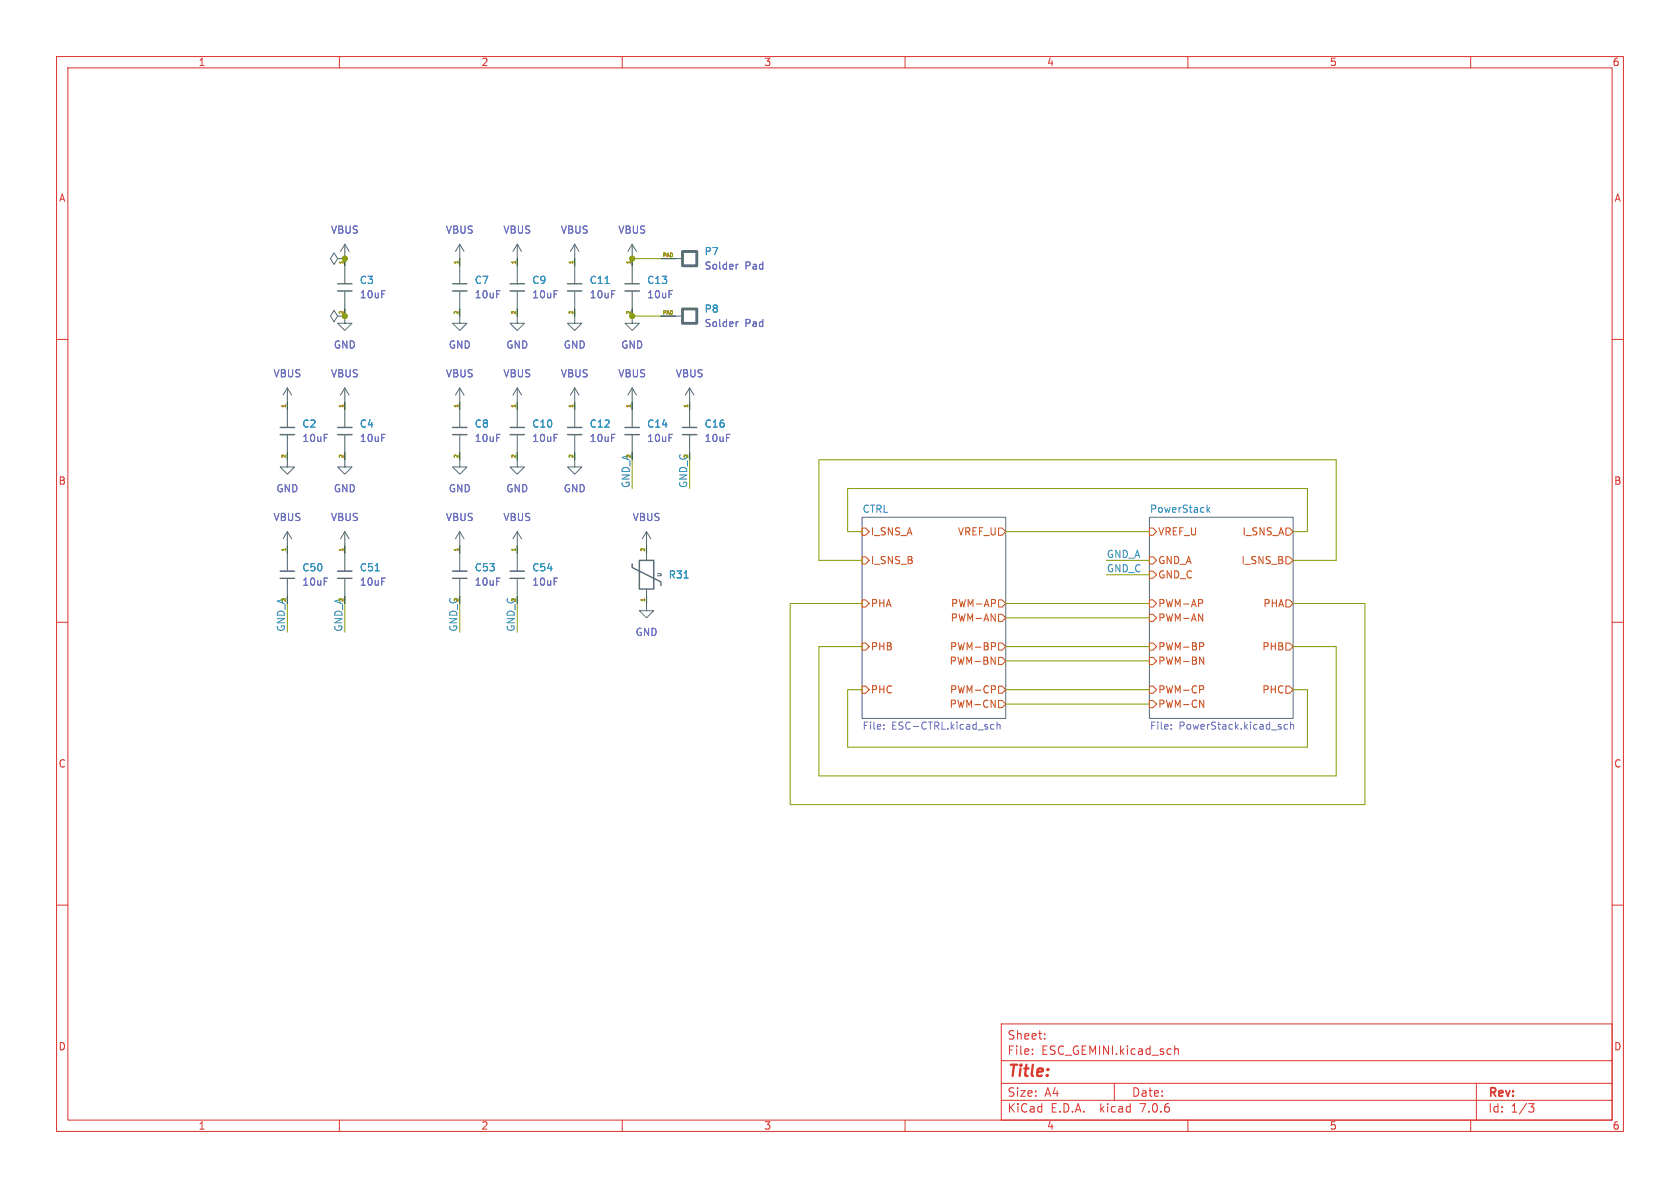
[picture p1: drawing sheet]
<svg xmlns="http://www.w3.org/2000/svg" width="297mm" height="210mm" viewBox="0 0 297 210" stroke-linecap="round" stroke-linejoin="round" font-family="sans-serif">
<g fill="none" stroke="#dc322f" stroke-width=".18">
<path d="M10 10h277v190h-277zM12 12h273v186h-273zM60 10v2M110 10v2M160 10v2M210 10v2M260 10v2M10 60h2M285 60h2M10 110h2M285 110h2M10 160h2"/>
<path d="M285 160h2M60 198v2M110 198v2M160 198v2M177 194.5h108M177 191.5h108M177 187.5h108M177 181h108v17h-108zM182.5 186.3v.1M182.5 185.5v.1M184.7 183.6v.1M184.7 182.8v.1"/>
<path d="M197 191.5v3M207.7 184.9v1.5M207.7 185.5l.2-.1 .3 .1 .1 .9M210 198v2M260 198v2M261 191.5v6.5M270.2 195.1h1l-.5 .6 .4 .1 .1 .5-.3 .3h-.4"/>
</g>
<g fill="#fff" stroke="#fff" stroke-width=".18">
<path d="M203.2 91.4h25.4v35.6h-25.4z"/>
<path d="M152.4 91.4h25.4v35.6h-25.4z"/>
</g>
<g fill="none" stroke="#586e75" stroke-width=".18">
<path d="M59.7 55.9l-.6-1-.7 1 .7 1 .6-1h1.3v1.3h1.2l-1.2 1.2-1.3-1.2h1.3M61 43.2v2.5h-1.3l-.6 1-.7-1 .7-1 .6 1M61 47v3.2M61 51.4v3.2M61 43.2l-.8 1.3M61 43.2l.7 1.3M81.3 55.9v1.3h1.2l-1.2 1.2-1.3-1.2h1.3M81.3 43.2v2.5M81.3 47v3.2M81.3 51.4v3.2M81.3 43.2l-.8 1.3M81.3 43.2l.7 1.3"/>
<path d="M91.4 55.9v1.3h1.3l-1.3 1.2-1.2-1.2h1.2M91.4 43.2v2.5M91.4 47v3.2M91.4 51.4v3.2M91.4 43.2l-.7 1.3M91.4 43.2l.8 1.3M101.6 55.9v1.3h1.3l-1.3 1.2-1.3-1.2h1.3M101.6 43.2v2.5M101.6 47v3.2M101.6 51.4v3.2M101.6 43.2l-.8 1.3M101.6 43.2l.8 1.3"/>
<path d="M111.8 55.9v1.3h1.2l-1.2 1.2-1.3-1.2h1.3M111.8 43.2l-.8 1.3M111.8 43.2v2.5M111.8 47v3.2M111.8 51.4v3.2M111.8 43.2l.7 1.3M119.4 45.7h1.2M119.4 55.9h1.2M50.8 68.6v2.5M50.8 72.4v3.2M50.8 76.8v3.2M50.8 68.6l-.8 1.3"/>
<path d="M50.8 68.6l.8 1.3M61 68.6v2.5M61 72.4v3.2M61 76.8v3.2M61 68.6l-.8 1.3M61 68.6l.7 1.3M81.3 68.6v2.5M81.3 72.4v3.2M81.3 76.8v3.2M81.3 68.6l-.8 1.3M81.3 68.6l.7 1.3M91.4 68.6v2.5"/>
<path d="M91.4 72.4v3.2M91.4 76.8v3.2M91.4 68.6l-.7 1.3M91.4 68.6l.8 1.3M101.6 68.6v2.5M101.6 72.4v3.2M101.6 76.8v3.2M101.6 68.6l-.8 1.3M101.6 68.6l.8 1.3M111.8 68.6v2.5M111.8 72.4v3.2M111.8 76.8v3.2"/>
<path d="M111.8 68.6l-.8 1.3M111.8 68.6l.7 1.3M121.9 68.6v2.5M121.9 72.4v3.2M121.9 76.8v3.2M121.9 68.6l-.7 1.3M121.9 68.6l.8 1.3M50.8 81.3v1.3h1.3l-1.3 1.2-1.3-1.2h1.3M50.8 94v2.5M50.8 97.8v3.2M50.8 94l-.8 1.3M50.8 94l.8 1.3"/>
<path d="M61 81.3v1.3h1.2l-1.2 1.2-1.3-1.2h1.3M61 94v2.5M61 97.8v3.2M61 94l-.8 1.3M61 94l.7 1.3M81.3 81.3v1.3h1.2l-1.2 1.2-1.3-1.2h1.3M81.3 94v2.5M81.3 97.8v3.2M81.3 94l-.8 1.3M81.3 94l.7 1.3M91.4 81.3v1.3h1.3l-1.3 1.2-1.2-1.2h1.2M91.4 94v2.5"/>
<path d="M91.4 97.8v3.2M91.4 94l-.7 1.3M91.4 94l.8 1.3M101.6 81.3v1.3h1.3l-1.3 1.2-1.3-1.2h1.3M114.3 94l-.8 1.3M114.3 94v2.5M114.3 97.8v1.3M114.3 94l.8 1.3M152.4 91.4h25.4v35.6h-25.4zM203.2 91.4h25.4v35.6h-25.4zM50.8 102.2v3.2M61 102.2v3.2"/>
<path d="M81.3 102.2v3.2M91.4 102.2v3.2M114.3 106.7v1.3h1.3l-1.3 1.2-1.3-1.2h1.3M114.3 104.1v1.3"/>
</g>
<g fill="none" stroke="#cb4b16" stroke-width=".18">
<path d="M152.4 93.3h.6l.7 .7-.7 .6h-.6zM152.4 98.4h.6l.7 .7-.7 .6h-.6zM176.5 93.3h.7l.6 .7-.6 .6h-.7zM203.2 93.3h.6l.7 .7-.7 .6h-.6zM203.2 98.4h.6l.7 .7-.7 .6h-.6zM227.3 93.3h.7l.6 .7-.6 .6h-.7zM227.3 98.4h.7l.6 .7-.6 .6h-.7zM152.4 106h.6l.7 .7-.7 .6h-.6zM152.4 113.7h.6l.7 .6-.7 .6h-.6zM175.2 108.5l.7 1.3v-1.3M175.2 116.1l.7 1.3v-1.3M175.3 113.6h.5l.2 .3-.1 .3-.6 .1"/>
<path d="M175.8 106l.2 .2-.1 .3-.1 .2M176.5 106h.7l.6 .7-.6 .6h-.7zM176.5 113.7h.7l.6 .6-.6 .6h-.7zM176.5 108.6h.7l.6 .6-.6 .7h-.7zM176.5 116.2h.7l.6 .6-.6 .7h-.7zM203.2 116.2h.6l.7 .6-.7 .7h-.6zM203.2 106h.6l.7 .7-.7 .6h-.6zM203.2 113.7h.6l.7 .6-.7 .6h-.6zM203.2 108.6h.6l.7 .6-.7 .7h-.6zM203.2 101h.6l.7 .6-.7 .6h-.6zM211.9 108.5l.7 1.3v-1.3M212.1 116.1l.7 1.3v-1.3"/>
<path d="M212.1 113.6h.5l.2 .3-.1 .3-.6 .1M212.4 106l.2 .2v.3l-.2 .2M227.3 113.7h.7l.6 .6-.6 .6h-.7zM227.3 106h.7l.6 .7-.6 .6h-.7zM152.4 121.3h.6l.7 .6-.7 .7h-.6zM175.2 123.8l.7 1.2v-1.2M175.8 121.2l.2 .3-.1 .3-.1 .1M176.5 121.3h.7l.6 .6-.6 .7h-.7zM176.5 123.8h.7l.6 .7-.6 .6h-.7zM203.2 121.3h.6l.7 .6-.7 .7h-.6zM203.2 123.8h.6l.7 .7-.7 .6h-.6zM212.1 123.8l.7 1.2v-1.2"/>
<path d="M212.6 121.2l.2 .3-.1 .3-.1 .1M227.3 121.3h.7l.6 .6-.6 .7h-.7z"/>
</g>
<path d="M107 50.1h.7M213.4 89.3v1.3M213.5 90.1l.4 .5M213.9 89.7l-.5 .5M66.3 100.9h.8M120.9 102.2h.8" fill="none" stroke="#268bd2" stroke-width=".18"/>
<g fill="none" stroke="#6c71c4" stroke-width=".18">
<path d="M130.5 46.7l-.3 .1M130.5 56.9l-.3 .1M156.2 128.8v.1M156.2 128.1v.1M175.2 128.8h.5M175.2 128.1h.5M176.3 128.2l.1-.1h.4v.8M176.3 127.6v1.3M207 128.8v.1M207 128.1v.1M227.6 128.1h-.4l-.2 .2 .1 .5h.5M228.2 128.2l.1-.1h.3l.1 .8"/>
<path d="M228.2 127.6v1.3"/>
</g>
<g fill="none" stroke="#586e75" stroke-width=".25">
<path d="M59.7 50.2h2.5M59.7 51.4h2.5M80 50.2h2.5M80 51.4h2.5M90.2 50.2h2.5M90.2 51.4h2.5M100.3 50.2h2.6M100.3 51.4h2.6M110.5 50.2h2.5M110.5 51.4h2.5M49.5 75.6h2.6M49.5 76.8h2.6"/>
<path d="M59.7 75.6h2.5M59.7 76.8h2.5M80 75.6h2.5M80 76.8h2.5M90.2 75.6h2.5M90.2 76.8h2.5M100.3 75.6h2.6M100.3 76.8h2.6M110.5 75.6h2.5M110.5 76.8h2.5M120.6 75.6h2.6M120.6 76.8h2.6"/>
<path d="M111.8 99.7v.6l5 2.6v.6M113 99.1h2.6v5h-2.6zM49.5 101h2.6M49.5 102.2h2.6M59.7 101h2.5M59.7 102.2h2.5M80 101h2.5M80 102.2h2.5M90.2 101h2.5M90.2 102.2h2.5"/>
</g>
<g fill="none" stroke="#2f5d43" stroke-width=".18">
<path d="M61 45.7h.1M61 45.7v1.3M61 54.6v1.3M81.3 45.7v1.3M81.3 54.6v1.3M91.4 45.7v1.3M91.4 54.6v1.3M101.6 45.7v1.3M101.6 54.6v1.3M111.8 45.7v1.3M111.8 54.6v1.3M116.8 45.7h2.6"/>
<path d="M116.8 55.9h2.6M50.8 71.1v1.3M61 71.1v1.3M81.3 71.1v1.3M91.4 71.1v1.3M101.6 71.1v1.3M111.8 71.1v1.3M121.9 71.1v1.3M50.8 80v1.3M50.8 96.5v1.3M61 80v1.3M61 96.5v1.3"/>
<path d="M81.3 80v1.3M81.3 96.5v1.3M91.4 80v1.3M91.4 96.5v1.3M101.6 80v1.3M114.3 96.5v1.3M114.3 105.4v1.3"/>
</g>
<path d="M120.6 44.5h2.6v2.5h-2.6zM120.6 54.6h2.6v2.6h-2.6z" fill="none" stroke="#586e75" stroke-width=".5"/>
<g fill="none" stroke="#859900" stroke-width=".18">
<path d="M111.8 55.9h5M111.8 45.7h5M111.8 81.3v5.1M121.9 81.3v5.1M152.4 99.1h-7.6v-17.8h91.4v17.8h-7.6M152.4 94h-2.5v-7.6h81.2v7.6h-2.5M177.8 94h25.4M195.6 99.1h7.6M50.8 106.7v5.1M61 106.7v5.1M81.3 106.7v5.1M91.4 106.7v5.1"/>
<path d="M152.4 114.3h-7.6v22.9h91.4v-22.9h-7.6M152.4 106.7h-12.7v35.5h101.6v-35.5h-12.7M177.8 109.2h25.4M177.8 114.3h25.4M177.8 116.8h25.4M177.8 106.7h25.4M195.6 101.6h7.6M152.4 121.9h-2.5v10.2h81.2v-10.2h-2.5M177.8 124.5h25.4M177.8 121.9h25.4"/>
</g>
<g fill="#859900" stroke="#859900" stroke-width=".18">
<circle cx="111.8" cy="45.7" r=".46"/>
<circle cx="61" cy="45.7" r=".46"/>
<circle cx="111.8" cy="55.9" r=".46"/>
<circle cx="61" cy="55.9" r=".46"/>
</g>
<text font-size="2.8" fill="#dc322f" x="178" y="190.9">Title:</text>
<g font-size="2.1" fill="#dc322f">
<text x="178" y="184">Sheet:</text>
<text x="178" y="186.7">File:</text>
<text x="184.1" y="186.7">ESC_GEMINI.kicad_sch</text>
<text x="178" y="196.9">KiCad</text>
<text x="178" y="194.1">Size:</text>
<text x="184.7" y="194.1">A4</text>
<text x="185.7" y="196.9">E.D.A.</text>
<text x="194.6" y="196.9">kicad</text>
<text x="200" y="194.1">Date:</text>
<text x="201.8" y="196.9">7.0.6</text>
<text x="263" y="194.3">Rev:</text>
<text x="263" y="196.9">Id:</text>
<text x="267.1" y="196.9">1/3</text>
</g>
<g font-size="1.8" fill="#dc322f">
<text x="35" y="11.9">1</text>
<text x="85" y="11.9">2</text>
<text x="135" y="11.9">3</text>
<text x="185" y="11.9">4</text>
<text x="235" y="11.9">5</text>
<text x="285" y="11.9">6</text>
<text x="10.3" y="35.9">A</text>
<text x="285.3" y="35.9">A</text>
<text x="10.3" y="85.9">B</text>
<text x="285.3" y="85.9">B</text>
<text x="10.3" y="135.9">C</text>
<text x="285.3" y="135.9">C</text>
<text x="10.3" y="185.9">D</text>
<text x="285.3" y="185.9">D</text>
<text x="35" y="199.9">1</text>
<text x="85" y="199.9">2</text>
<text x="135" y="199.9">3</text>
<text x="185" y="199.9">4</text>
<text x="235" y="199.9">5</text>
<text x="285" y="199.9">6</text>
</g>
<g font-size="1.8" fill="#6c71c4">
<text x="58.4" y="41.5">VBUS</text>
<text x="78.7" y="41.5">VBUS</text>
<text x="88.9" y="41.5">VBUS</text>
<text x="99" y="41.5">VBUS</text>
<text x="109.2" y="41.5">VBUS</text>
<text x="124.5" y="47.9">Solder</text>
<text x="131.7" y="47.9">Pad</text>
<text x="63.5" y="52.9">10uF</text>
<text x="83.8" y="52.9">10uF</text>
<text x="94" y="52.9">10uF</text>
<text x="104.1" y="52.9">10uF</text>
<text x="114.3" y="52.9">10uF</text>
<text x="124.5" y="58">Solder</text>
<text x="131.7" y="58">Pad</text>
<text x="58.9" y="61.8">GND</text>
<text x="79.2" y="61.8">GND</text>
<text x="89.4" y="61.8">GND</text>
<text x="99.6" y="61.8">GND</text>
<text x="109.7" y="61.8">GND</text>
<text x="48.2" y="66.9">VBUS</text>
<text x="58.4" y="66.9">VBUS</text>
<text x="78.7" y="66.9">VBUS</text>
<text x="88.9" y="66.9">VBUS</text>
<text x="99" y="66.9">VBUS</text>
<text x="109.2" y="66.9">VBUS</text>
<text x="119.4" y="66.9">VBUS</text>
<text x="53.3" y="78.3">10uF</text>
<text x="63.5" y="78.3">10uF</text>
<text x="83.8" y="78.3">10uF</text>
<text x="94" y="78.3">10uF</text>
<text x="104.1" y="78.3">10uF</text>
<text x="114.3" y="78.3">10uF</text>
<text x="124.5" y="78.3">10uF</text>
<text x="48.8" y="87.2">GND</text>
<text x="58.9" y="87.2">GND</text>
<text x="79.2" y="87.2">GND</text>
<text x="89.4" y="87.2">GND</text>
<text x="99.6" y="87.2">GND</text>
<text x="48.2" y="92.3">VBUS</text>
<text x="58.4" y="92.3">VBUS</text>
<text x="78.7" y="92.3">VBUS</text>
<text x="88.9" y="92.3">VBUS</text>
<text x="111.7" y="92.3">VBUS</text>
<text x="53.3" y="103.7">10uF</text>
<text x="63.5" y="103.7">10uF</text>
<text x="83.8" y="103.7">10uF</text>
<text x="94" y="103.7">10uF</text>
<text x="112.3" y="112.6">GND</text>
<text x="152.4" y="129.3">File:</text>
<text x="157.6" y="129.3">ESC-CTRL.kicad_sch</text>
<text x="203.2" y="129.3">File:</text>
<text x="208.4" y="129.3">PowerStack.kicad_sch</text>
</g>
<g font-size="1.8" fill="#268bd2">
<text x="124.5" y="45.3">P7</text>
<text x="63.5" y="50.4">C3</text>
<text x="83.8" y="50.4">C7</text>
<text x="94" y="50.4">C9</text>
<text x="104.1" y="50.4">C11</text>
<text x="114.3" y="50.4">C13</text>
<text x="124.5" y="55.5">P8</text>
<text x="53.3" y="75.8">C2</text>
<text x="63.5" y="75.8">C4</text>
<text x="83.8" y="75.8">C8</text>
<text x="94" y="75.8">C10</text>
<text x="104.1" y="75.8">C12</text>
<text x="114.3" y="75.8">C14</text>
<text x="124.5" y="75.8">C16</text>
<text x="152.4" y="90.7">CTRL</text>
<text x="203.2" y="90.7">PowerStack</text>
<text x="53.3" y="101.2">C50</text>
<text x="63.5" y="101.2">C51</text>
<text x="83.8" y="101.2">C53</text>
<text x="94" y="101.2">C54</text>
<text x="118.1" y="102.5">R31</text>
</g>
<g font-size="1.8" fill="#2f5d43">
<text x="111.4" y="86.4" transform="rotate(-90 111.4 86.4)">GND_A</text>
<text x="121.6" y="86.4" transform="rotate(-90 121.6 86.4)">GND_C</text>
<text x="50.5" y="111.8" transform="rotate(-90 50.5 111.8)">GND_A</text>
<text x="60.6" y="111.8" transform="rotate(-90 60.6 111.8)">GND_A</text>
<text x="80.9" y="111.8" transform="rotate(-90 80.9 111.8)">GND_C</text>
<text x="91.1" y="111.8" transform="rotate(-90 91.1 111.8)">GND_C</text>
</g>
<g font-size="1.8" fill="#cb4b16">
<text x="153.9" y="94.8">I_SNS_A</text>
<text x="169.2" y="94.8">VREF_U</text>
<text x="204.7" y="94.8">VREF_U</text>
<text x="219.6" y="94.8">I_SNS_A</text>
<text x="153.9" y="99.9">I_SNS_B</text>
<text x="204.7" y="99.9">GND_A</text>
<text x="219.4" y="99.9">I_SNS_B</text>
<text x="153.9" y="107.5">PHA</text>
<text x="168" y="107.5">PWM-AP</text>
<text x="204.7" y="107.5">PWM-AP</text>
<text x="204.7" y="102.5">GND_C</text>
<text x="223.2" y="107.5">PHA</text>
<text x="168" y="110.1">PWM-AN</text>
<text x="204.7" y="110.1">PWM-AN</text>
<text x="153.9" y="115.2">PHB</text>
<text x="167.8" y="117.7">PWM-BN</text>
<text x="167.9" y="115.2">PWM-BP</text>
<text x="204.7" y="117.7">PWM-BN</text>
<text x="204.7" y="115.2">PWM-BP</text>
<text x="223.1" y="115.2">PHB</text>
<text x="153.9" y="122.8">PHC</text>
<text x="167.8" y="125.3">PWM-CN</text>
<text x="167.9" y="122.8">PWM-CP</text>
<text x="204.7" y="122.8">PWM-CP</text>
<text x="204.7" y="125.3">PWM-CN</text>
<text x="223.1" y="122.8">PHC</text>
</g>
<g font-size="1.8" fill="#2aa198">
<text x="195.6" y="101.3">GND_C</text>
<text x="195.6" y="98.7">GND_A</text>
</g>
<g font-size=".9" fill="#b58900">
<text x="60.7" y="46.8" transform="rotate(-90 60.7 46.8)">1</text>
<text x="81" y="46.8" transform="rotate(-90 81 46.8)">1</text>
<text x="91.2" y="46.8" transform="rotate(-90 91.2 46.8)">1</text>
<text x="101.3" y="46.8" transform="rotate(-90 101.3 46.8)">1</text>
<text x="111.5" y="46.8" transform="rotate(-90 111.5 46.8)">1</text>
<text x="117.1" y="45.5">PAD</text>
<text x="60.7" y="55.7" transform="rotate(-90 60.7 55.7)">2</text>
<text x="81" y="55.7" transform="rotate(-90 81 55.7)">2</text>
<text x="91.2" y="55.7" transform="rotate(-90 91.2 55.7)">2</text>
<text x="101.3" y="55.7" transform="rotate(-90 101.3 55.7)">2</text>
<text x="111.5" y="55.7" transform="rotate(-90 111.5 55.7)">2</text>
<text x="117.1" y="55.6">PAD</text>
<text x="50.5" y="72.2" transform="rotate(-90 50.5 72.2)">1</text>
<text x="60.7" y="72.2" transform="rotate(-90 60.7 72.2)">1</text>
<text x="81" y="72.2" transform="rotate(-90 81 72.2)">1</text>
<text x="91.2" y="72.2" transform="rotate(-90 91.2 72.2)">1</text>
<text x="101.3" y="72.2" transform="rotate(-90 101.3 72.2)">1</text>
<text x="111.5" y="72.2" transform="rotate(-90 111.5 72.2)">1</text>
<text x="121.7" y="72.2" transform="rotate(-90 121.7 72.2)">1</text>
<text x="50.5" y="81.1" transform="rotate(-90 50.5 81.1)">2</text>
<text x="60.7" y="81.1" transform="rotate(-90 60.7 81.1)">2</text>
<text x="81" y="81.1" transform="rotate(-90 81 81.1)">2</text>
<text x="91.2" y="81.1" transform="rotate(-90 91.2 81.1)">2</text>
<text x="101.3" y="81.1" transform="rotate(-90 101.3 81.1)">2</text>
<text x="111.5" y="81.1" transform="rotate(-90 111.5 81.1)">2</text>
<text x="121.7" y="81.1" transform="rotate(-90 121.7 81.1)">2</text>
<text x="50.5" y="97.6" transform="rotate(-90 50.5 97.6)">1</text>
<text x="60.7" y="97.6" transform="rotate(-90 60.7 97.6)">1</text>
<text x="81" y="97.6" transform="rotate(-90 81 97.6)">1</text>
<text x="91.2" y="97.6" transform="rotate(-90 91.2 97.6)">1</text>
<text x="114" y="97.6" transform="rotate(-90 114 97.6)">2</text>
<text x="50.5" y="106.5" transform="rotate(-90 50.5 106.5)">2</text>
<text x="60.7" y="106.5" transform="rotate(-90 60.7 106.5)">2</text>
<text x="81" y="106.5" transform="rotate(-90 81 106.5)">2</text>
<text x="91.2" y="106.5" transform="rotate(-90 91.2 106.5)">2</text>
<text x="114" y="106.5" transform="rotate(-90 114 106.5)">1</text>
</g>
<text font-size=".9" fill="#586e75" x="117.1" y="102.1" transform="rotate(-90 117.1 102.1)">U</text>
</svg>
